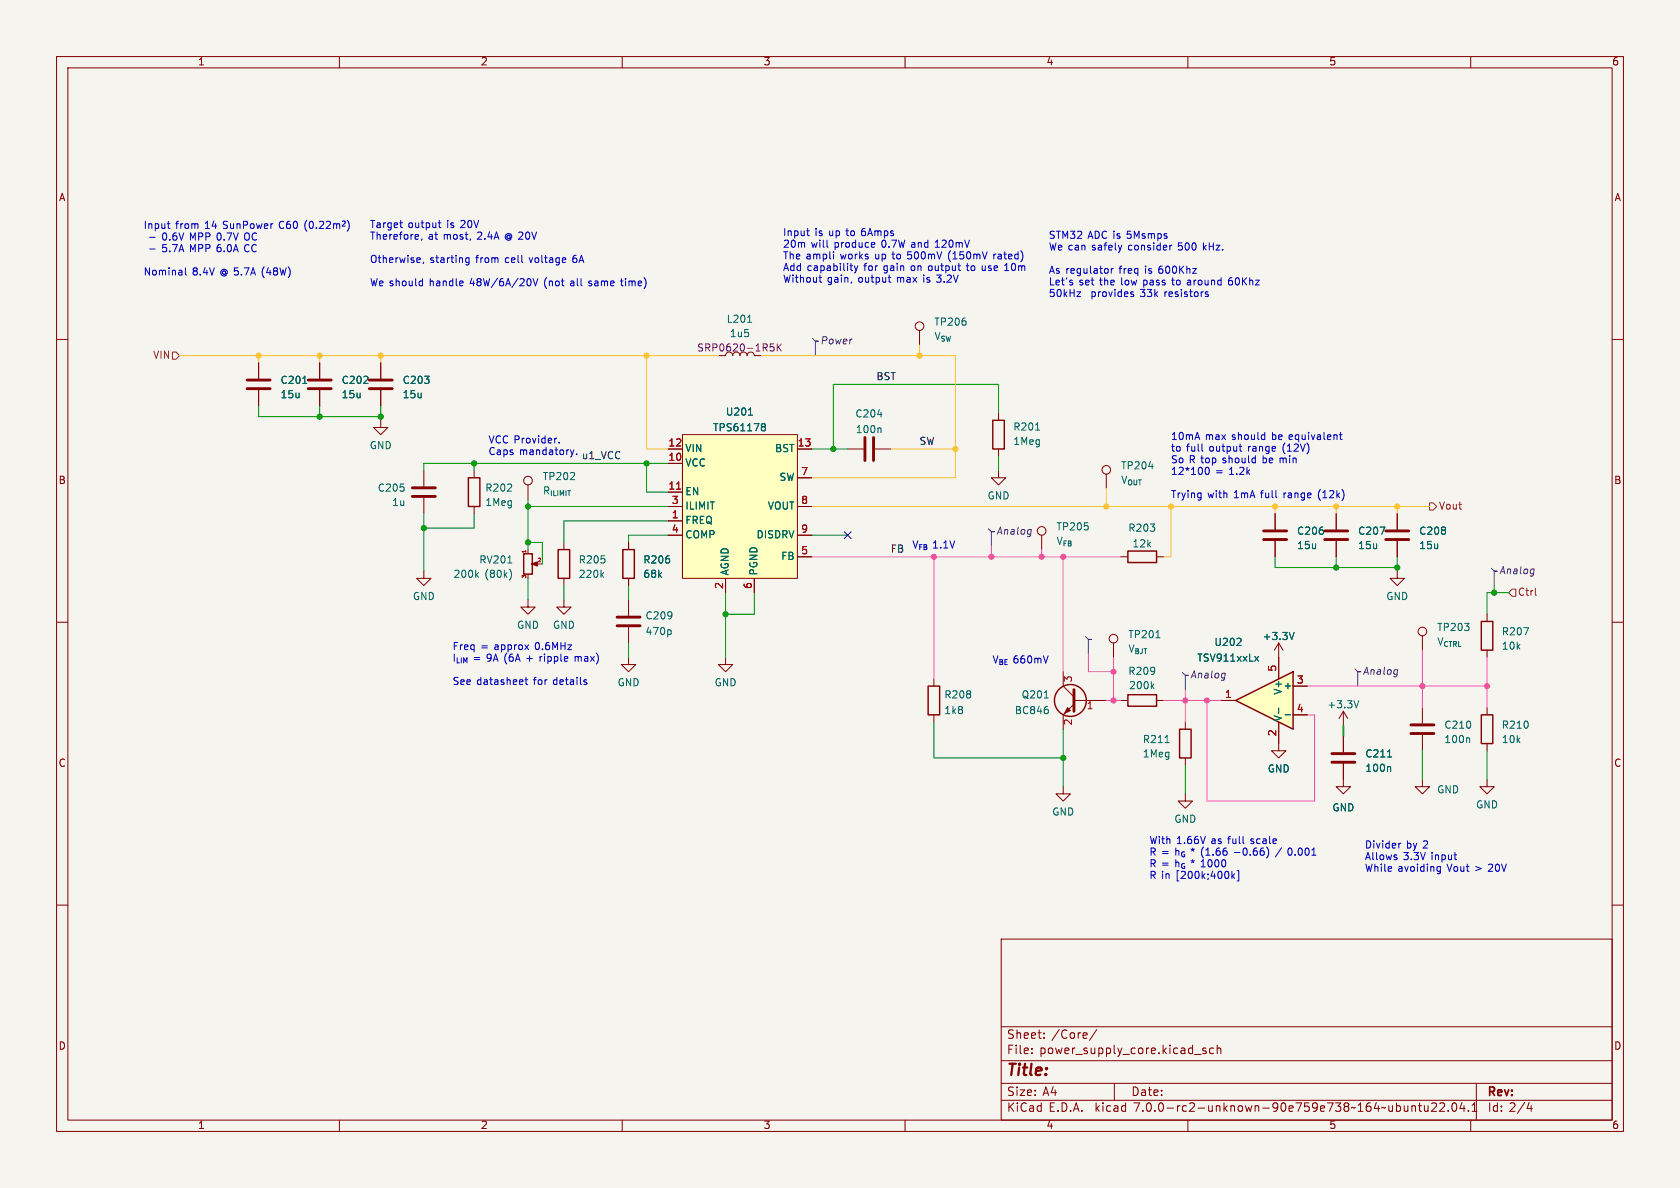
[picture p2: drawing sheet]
<svg xmlns="http://www.w3.org/2000/svg" width="297mm" height="210mm" viewBox="0 0 297 210" stroke-linecap="round" stroke-linejoin="round" font-family="sans-serif">
<path d="M0 0h297v210h-297z" fill="#f5f4ef" stroke="#f5f4ef" stroke-width=".18"/>
<g fill="none" stroke="#840000" stroke-width=".18">
<path d="M10 10h277v190h-277zM12 12h273v186h-273zM60 10v2M110 10v2M160 10v2M210 10v2M260 10v2M10 60h2M285 60h2M45.7 64.1v2.8M45.7 69v2.8M56.5 64.1v2.8"/>
<path d="M56.5 69v2.8M67.3 74.3v1.3h1.3l-1.3 1.2-1.3-1.2h1.3M67.3 64.1v2.8M67.3 69v2.8M118.1 79.4h2.5M120.6 76.8h20.4v25.4h-20.4zM141 79.4h2.5M149.9 79.4h2.8M154.7 79.4h2.8M74.9 83.2v2.8M74.9 88v2.8M83.8 83.2v1.3"/>
<path d="M83.8 89.5v1.3M93.3 85.7v2.6M93.3 97.2v.6M94.9 99.7h1M99.7 95.9v1.3M111.1 95.9v1.3M118.1 92.1h2.5M118.1 81.9h2.5M118.1 87h2.5M118.1 89.5h2.5M118.1 94.6h2.5M141 98.4h2.5"/>
<path d="M141 89.5h2.5M141 94.6h2.5M141 84.5h2.5M184.1 94.6v2.6M195.6 83.8v2.6M198.1 98.4h1.3M204.5 98.4h1.2M225.4 90.8v2.8M225.4 95.6v2.8M236.2 90.8v2.8M236.2 95.6v2.8M247 90.8v2.8"/>
<path d="M247 95.6v2.8M10 110h2M74.9 101v1.2h1.3l-1.3 1.3-1.2-1.3h1.2M93.3 106v1.3h1.3l-1.3 1.3-1.2-1.3h1.2M99.7 106v1.3h1.3l-1.3 1.3-1.3-1.3h1.3M99.7 102.2v1.3M111.1 116.2v1.3h1.3l-1.3 1.2-1.2-1.2h1.2M111.1 102.2v1.3M111.1 106v2.8M111.1 110.9v2.8M128.3 116.2v1.3h1.2l-1.2 1.2-1.3-1.2h1.3M128.3 102.2v2.6"/>
<path d="M133.3 102.2v2.6M188 118.7v2.6l1.9 1.9M196.8 113.7v2.5M262.9 108.6v1.3M262.9 114.9v1.3M285 110h2M165.1 120v1.3M165.1 126.4v1.2M188 139.1v1.2h1.2l-1.2 1.3-1.3-1.3h1.3M189.9 124.5l-1.9 1.9v2.5M189.9 123.8h5.7M198.1 123.8h1.3"/>
<path d="M204.5 123.8h1.2M209.5 127.6v1.3M209.5 134v1.3M251.5 137.8v1.3h1.2l-1.2 1.2-1.3-1.2h1.3M251.5 125.1v2.8M251.5 129.9v2.8M262.9 137.8v1.3h1.3l-1.3 1.2-1.3-1.2h1.3M262.9 125.1v1.3M262.9 131.4v1.3M10 160h2M285 160h2M177 166h108v32h-108z"/>
<path d="M60 198v2M110 198v2M160 198v2M177 194.5h108M177 191.5h108M177 187.5h108M177 181.5h108M182.4 186.1v.2M182.4 185.3v.2M184.6 183.4v.2M184.6 182.6v.2M193.9 182l-1.3 1.9"/>
<path d="M197 191.5v3M210 198v2M213.2 185.3h-.4l-.2 .2 .1 .2 .5 .1v.4h-.6M214.5 185.3h-.4l-.3 .2v.5l.2 .2h.5M215.2 185.4l.2-.1h.4v1M215.2 184.8v1.5M249.7 195.5h.5v1M250.7 195.5h.6M251 195v1.2l.3 .3M251.8 195.5l.1 .9 .3 .1 .3-.2M252.5 195.5v1M253.1 195.1l.6-.1 .2 .1 .1 .3-1 1.1h1"/>
<path d="M254.5 195.1l.6-.1 .2 .1 .1 .3-.9 1.1h.9M256 196.3v.2M256.9 195h.1a.81 .81 0 0 1 .6 .6 .81 .81 0 0 1-.3 .8l-.1 .1a.82 .82 0 0 1-.6-.7 .82 .82 0 0 1 .3-.8zM258.5 194.9l-.4 1.1h.9M258.8 195.5v1M259.6 196.3v.2M260 198v2M260.2 196.5h.9M260.2 195.4l.5-.4v1.5M261 191.5v6.5M270 196h.9M270.7 195.5v1"/>
<circle cx="93.3" cy="85" r=".76"/>
<circle cx="184.1" cy="93.9" r=".76"/>
<circle cx="195.6" cy="83.1" r=".76"/>
<circle cx="196.8" cy="112.9" r=".76"/>
</g>
<g fill="none" stroke="#840000" stroke-width=".25">
<path d="M82.8 84.5h2v5h-2zM92.6 97.9h1.5v3.6h-1.5zM98.7 97.2h2v5h-2zM110.1 97.2h2v5h-2zM199.4 97.4h5.1v2h-5.1zM261.9 109.9h2v5h-2zM164.1 121.3h2v5.1h-2zM199.4 122.8h5.1v2h-5.1zM208.5 128.9h2.1v5.1h-2.1zM261.9 126.4h2v5h-2z"/>
<circle cx="189.2" cy="123.8" r="2.82"/>
</g>
<g fill="none" stroke="#840000" stroke-width=".51">
<path d="M43.7 68.7h4.1M43.7 67.2h4.1M54.5 68.7h4M54.5 67.2h4M65.3 68.7h4M65.3 67.2h4M152.9 77.3v4.1M154.4 77.3v4.1M72.9 87.8h4.1M72.9 86.2h4.1M223.4 95.4h4.1M223.4 93.9h4.1"/>
<path d="M234.2 95.4h4.1M234.2 93.9h4.1M245 95.4h4M245 93.9h4M109.1 110.6h4.1M109.1 109.1h4.1M189.9 121.9v3.8M249.4 129.7h4.1M249.4 128.1h4.1"/>
</g>
<g fill="none" stroke="#006464" stroke-width=".18">
<path d="M132.2 57h.7M53.5 67.8h.8M132.3 73.4h.7M134.8 74.9h.3l.2 .2-.2 .3M134.8 75.4h.3M135.1 75.4l.2 .2v.3l-.2 .3h-.3M155.6 75.6l.2 .2v.7M89.8 99.5h.7M84.2 101.6l.4 .5M84.6 101.2l-.5 .5M90.1 100.7a1.49 1.49 0 0 1 0 1.8M106.4 101.6l.3 .5"/>
<path d="M106.7 101.2l-.5 .5M118.5 111.4l.2 .2-.2 .5M204.4 112.7h.7M184.6 123.4h.7M185.3 125.5v.5M203.7 121.3l.3 .5M204 120.9l-.5 .5M206 131.3h.7M259.6 130.4l.2 .2v.7"/>
</g>
<g fill="#840000" stroke="#840000" stroke-width=".18">
<path d="M94 99.7l1-.4v.8l-1-.4h.2z"/>
<path d="M188.7 125.1l.5 .5-1 .5z"/>
</g>
<path d="M120.6 76.8h20.4v25.4h-20.4z" fill="#ffffc2" stroke="#ffffc2" stroke-width=".18"/>
<path d="M119.6 86.5h.7" fill="none" stroke="#a90000" stroke-width=".18"/>
<path d="M136.2 60.8h.6M136.3 61.3h.3l.3 .2-.1 .4-.5 .2M137.4 60.8v1.3M137.6 61.3l.5 .8M138.1 60.8l-.7 .7" fill="none" stroke="#840084" stroke-width=".18"/>
<path d="M218.4 123.8l10.2-5.1v10.2z" fill="#ffffc2"/>
<path d="M175.5 74.3h2v5.1h-2zM218.4 123.8l10.2-5.1v10.2z" fill="none" stroke="#840000" stroke-width=".25"/>
<g fill="none" stroke="#840000" stroke-width=".18">
<path d="M162.6 58.4v2.6M45.7 64.1v2.8M45.7 69v2.8M56.5 64.1v2.8M56.5 69v2.8M67.3 64.1v2.8M67.3 69v2.8M118.1 79.4h2.5M141 79.4h2.5M176.5 73v1.3M176.5 79.4v1.2M111.1 95.9v1.3"/>
<path d="M118.1 92.1h2.5M118.1 81.9h2.5M118.1 87h2.5M118.1 89.5h2.5M118.1 94.6h2.5M141 89.5h2.5M141 94.6h2.5M141 98.4h2.5M141 84.5h2.5M176.5 83.2v1.3h1.3l-1.3 1.2-1.2-1.2h1.2M225.4 90.8v2.8M225.4 95.6v2.8"/>
<path d="M236.2 90.8v2.8M236.2 95.6v2.8M247 90.8v2.8M247 95.6v2.8M111.1 102.2v1.3M128.3 102.2v2.6M133.3 102.2v2.6M226.1 113.7v6.3M226.1 113.7l-.8 1.2M226.1 113.7l.7 1.2M247 101v1.2h1.3l-1.3 1.3-1.3-1.3h1.3M251.5 112.4v2.5"/>
<path d="M215.9 123.8h2.5M226.1 127.6v5.1h1.2l-1.2 1.3-1.3-1.3h1.3M228.6 121.3h2.5M228.6 126.4h2.5M237.5 135v4.1h1.3l-1.3 1.2-1.3-1.2h1.3M237.5 125.7l-.8 1.3M237.5 125.7v2.6M237.5 130.2v2.8M237.5 125.7l.8 1.3M209.5 140.3v1.3h1.3l-1.3 1.3-1.2-1.3h1.2"/>
<circle cx="162.6" cy="57.7" r=".76"/>
<circle cx="251.5" cy="111.6" r=".76"/>
</g>
<g fill="none" stroke="#006464" stroke-width=".18">
<path d="M53.5 67.8h.8M132.3 73.4h.7M134.8 74.9h.3l.2 .2-.2 .3M134.8 75.4h.3M135.1 75.4l.2 .2v.3l-.2 .3h-.3M183.1 76h.7M218.6 114.1h.8M219.3 113v.4M221.8 116l.7 .9M222.5 116l-.7 .9M228.8 111.8l-.4 1.3M226 125.1v1"/>
<path d="M227.2 126.3h1M240.2 123.9l-.4 1.2M245.3 133.8h.7M245.7 135.5l.1 .2v.7"/>
</g>
<path d="M235.5 134.7h4M235.5 133.2h4" fill="none" stroke="#840000" stroke-width=".51"/>
<path d="M143.6 59.8l.5 .5h.6h-.6v2.6M174.8 93.5l.5 .5h.5h-.5v2.5M191.9 112.5l.5 .5h.5h-.5v2.6M209 118.9l.5 .5h.6h-.6v2.5M239.5 118.2l.5 .5h.5h-.5v2.6M263.7 100.5l.5 .5h.5h-.5v2.5" fill="none" stroke="#484848" stroke-width=".18"/>
<path d="M30.5 62.2h.6l.6 .7-.6 .6h-.6zM252.7 88.9h.7l.6 .6-.6 .7h-.7zM267.3 104.1h.7v1.3h-.7l-.6-.6zM271.5 105.2h.1" fill="none" stroke="#725600" stroke-width=".18"/>
<g fill="none" stroke="#0000c2" stroke-width=".18">
<path d="M29.6 39.5h.5M70.7 39.4h.5M77.5 39.4h.5M26.5 42h.9M26.5 44h.9M29.8 40.3l.3 .1M32.8 47.3v1.1l.2 .2M71 40.2h.2M74.3 49.7h.4M74.6 42.2l-.1 .3M74.7 50.5h-.4M74.7 49.3v1.2"/>
<path d="M74.9 46.3l-.1 .3M77.7 40.1l.3 .1M82.3 46.2l.3 .2 .3-.1M82.9 45.6v1l-.2 .2h-.3M82.9 45.6h-.3l-.3 .2M93.8 49.4l.1 .3-.1 .7M94.2 49.3l.5 1.2 .4-1.2M109.7 49.7h.5M142.6 40.8h.5M142.8 41.6l.3 .1M145 49.7l.3 .2M146.3 43.7h.1"/>
<path d="M147.4 44.9v.9M150.3 47h.4M150.6 47.8h.1M151 47l.3 .8M151.3 47.8l-.3 .5M151.6 47l-.3 .8M154.5 42.9l.1 .3-.6 .1M154.6 43.7h-.1M157.2 49.8l.3 .1M173.6 47v.6l.2 .2M175.7 44.9v.9M175.8 45l-.1 .2"/>
<path d="M177.6 47.8h.7M190.4 51.6h.6l-.6 .8h.6M196.5 47.5v.8M196.8 47.5l-.3 .2M200.1 51.6h.3M200.1 52l.3 .1v.1l-.2 .2h-.2M207.2 43.4h-.3M213.3 51.6h.3M213.3 52l.3 .1v.1l-.2 .2h-.2M217.3 49.6l-.1 .2M217.4 49.2a.99 .99 0 0 0-.1 1.1M98.3 77.5h.1"/>
<path d="M98.9 78.2v.1M101.5 79.5l-.3 .9M212.5 79.6l.2 .2M219.1 78.9h.4M219.3 79.7l.2 .1M223.5 76.9h.1M223.6 76.4v1.3M223.6 77.6l-.1 .1M236.8 76.9h.5M237 76.4v1.1l.3 .2M101.9 80.2v.2M213.7 82.8l.1 .6-.1 .4-.3 .1-.3-.3"/>
<path d="M93 119.7v1.1l.3 .2M185.3 115.9l-.4 1.3M92.8 120.2h.5M103.6 120.6l.2 .2-.2 .2M103.6 120.2h.1M217.8 154v1.3M217.9 154.8l.4 .5M218.3 154.5l-.5 .4M218.7 153.9h.3v1.8h-.3M224.1 150a1.47 1.47 0 0 1-.2 1.7M227.8 150l-.1 .4 .1 .7M246.9 151.6v.3"/>
<path d="M247.6 149.1h-.2M254.2 154h.4M254.3 153.2h-.1M254.5 153.2h.1M254.6 153.2v1l-.1 .2-.3 .1"/>
</g>
<g fill="none" stroke="#009600" stroke-width=".18">
<path d="M45.7 71.8v1.9h21.6M56.5 71.8v1.9M67.3 71.8v2.5M143.5 79.4h6.4M176.5 73v-5.1h-29.2v11.5M74.9 90.8v10.2M83.8 81.9v1.3M83.8 90.8v2.5h-8.9M93.3 88.3v8.9M93.3 95.9h2.6v3.8M93.3 89.5h24.8M114.3 81.9v5.1h3.8"/>
<path d="M118.1 81.9h-43.2v1.3M118.1 94.6h-7v1.3M118.1 92.1h-18.4v3.8M143.5 94.6h6.4M176.5 80.6v2.6M225.4 98.4v1.9h21.6M236.2 98.4v1.9M247 98.4v2.6M93.3 102.2v3.8M99.7 103.5v2.5M111.1 103.5v2.5M111.1 113.7v2.5"/>
<path d="M128.3 104.8v11.4M133.3 104.8v3.8h-5M264.2 103.5v1.3M266.7 104.8h-3.8v3.8M165.1 127.6v6.4h22.9M188 128.9v10.2M209.5 135.3v5M251.5 132.7v5.1M262.9 132.7v5.1"/>
</g>
<g fill="none" stroke="#ffc335" stroke-width=".18">
<path d="M31.7 62.9h95.3M45.7 62.9v1.2M56.5 62.9v1.2M67.3 62.9v1.2M114.3 62.9v16.5h3.8M134.6 62.9h34.3v21.6h-25.4M157.5 79.4h11.4M162.6 61v1.9M143.5 89.5h109.2M195.6 86.4v3.1M207 89.5v8.9h-1.3M225.4 89.5v1.3"/>
<path d="M236.2 89.5v1.3M247 89.5v1.3"/>
</g>
<g fill="none" stroke="#ff51b8" stroke-width=".18">
<path d="M143.5 98.4h54.6M165.1 98.4v21.6M175.3 96.5v1.9M184.1 97.2v1.2M188 98.4v20.3M192.4 115.6v3.1h4.4M196.8 116.2v7.6M251.5 114.9v10.2M262.9 116.2v8.9M195.6 123.8h2.5M205.7 123.8h10.2M209.5 121.9v5.7"/>
<path d="M213.4 123.8v17.8h19v-15.2h-1.3M231.1 121.3h31.8"/>
</g>
<path d="M237.5 128.3v1.9" fill="none" stroke="#009600" stroke-width=".3"/>
<path d="M149.3 94l1.2 1.2M150.5 94l-1.2 1.2" fill="none" stroke="#000084" stroke-width=".18"/>
<path d="M119.6 86.5h.7" fill="none" stroke="#a90000" stroke-width=".18"/>
<g fill="#009600" stroke="#009600" stroke-width=".18">
<circle cx="247" cy="100.3" r=".46"/>
<circle cx="83.8" cy="81.9" r=".46"/>
<circle cx="56.5" cy="73.7" r=".46"/>
<circle cx="67.3" cy="73.7" r=".46"/>
<circle cx="147.3" cy="79.4" r=".46"/>
<circle cx="114.3" cy="81.9" r=".46"/>
<circle cx="128.3" cy="108.6" r=".46"/>
<circle cx="188" cy="134" r=".46"/>
<circle cx="236.2" cy="100.3" r=".46"/>
<circle cx="264.2" cy="104.8" r=".46"/>
<circle cx="74.9" cy="93.3" r=".46"/>
<circle cx="93.3" cy="89.5" r=".46"/>
<circle cx="93.3" cy="95.9" r=".46"/>
</g>
<g fill="#ff51b8" stroke="#ff51b8" stroke-width=".18">
<circle cx="262.9" cy="121.3" r=".46"/>
<circle cx="213.4" cy="123.8" r=".46"/>
<circle cx="251.5" cy="121.3" r=".46"/>
<circle cx="165.1" cy="98.4" r=".46"/>
<circle cx="175.3" cy="98.4" r=".46"/>
<circle cx="196.8" cy="123.8" r=".46"/>
<circle cx="209.5" cy="123.8" r=".46"/>
<circle cx="196.8" cy="118.7" r=".46"/>
<circle cx="184.1" cy="98.4" r=".46"/>
<circle cx="188" cy="98.4" r=".46"/>
</g>
<g fill="#ffc335" stroke="#ffc335" stroke-width=".18">
<circle cx="56.5" cy="62.9" r=".46"/>
<circle cx="67.3" cy="62.9" r=".46"/>
<circle cx="45.7" cy="62.9" r=".46"/>
<circle cx="168.9" cy="79.4" r=".46"/>
<circle cx="114.3" cy="62.9" r=".46"/>
<circle cx="162.6" cy="62.9" r=".46"/>
<circle cx="236.2" cy="89.5" r=".46"/>
<circle cx="225.4" cy="89.5" r=".46"/>
<circle cx="247" cy="89.5" r=".46"/>
<circle cx="207" cy="89.5" r=".46"/>
<circle cx="195.6" cy="89.5" r=".46"/>
</g>
<text font-size="2.8" fill="#840000" x="178" y="190.8">Title:</text>
<g font-size="2.1" fill="#840000">
<text x="178" y="183.9">Sheet:</text>
<text x="185.9" y="183.9">/Core/</text>
<text x="178" y="186.6">File:</text>
<text x="183.8" y="186.6">power_supply_core.kicad_sch</text>
<text x="178" y="196.8">KiCad</text>
<text x="178" y="194">Size:</text>
<text x="184.3" y="194">A4</text>
<text x="185.4" y="196.8">E.D.A.</text>
<text x="193.7" y="196.8">kicad</text>
<text x="200" y="194">Date:</text>
<text x="200.6" y="196.8">7.0.0-rc2-unknown-90e759e738~164~ubuntu22.04.1</text>
<text x="263" y="194.2">Rev:</text>
<text x="263" y="196.8">Id: 2/4</text>
</g>
<g font-size="1.8" fill="#840000">
<text x="35" y="11.8">1</text>
<text x="85" y="11.8">2</text>
<text x="135" y="11.8">3</text>
<text x="185" y="11.8">4</text>
<text x="235" y="11.8">5</text>
<text x="285" y="11.8">6</text>
<text x="10.4" y="35.8">A</text>
<text x="285.4" y="35.8">A</text>
<text x="10.3" y="85.8">B</text>
<text x="285.3" y="85.8">B</text>
<text x="10.3" y="135.8">C</text>
<text x="285.3" y="135.8">C</text>
<text x="10.3" y="185.8">D</text>
<text x="285.3" y="185.8">D</text>
<text x="35" y="199.8">1</text>
<text x="85" y="199.8">2</text>
<text x="135" y="199.8">3</text>
<text x="185" y="199.8">4</text>
<text x="235" y="199.8">5</text>
<text x="285" y="199.8">6</text>
</g>
<g font-size="1.8" fill="#0000c2">
<text x="25.4" y="40.7">Input</text>
<text x="31.1" y="40.7">from</text>
<text x="36.3" y="40.7">14</text>
<text x="39.6" y="40.7">SunPower</text>
<text x="49.6" y="40.7">C60</text>
<text x="54.2" y="40.7">(0.22m^{2})</text>
<text x="65.4" y="40.5">Target</text>
<text x="72.2" y="40.5">output</text>
<text x="79.1" y="40.5">is</text>
<text x="81.6" y="40.5">20V</text>
<text x="138.4" y="41.9">Input</text>
<text x="144.1" y="41.9">is</text>
<text x="146.6" y="41.9">up to</text>
<text x="152.6" y="41.9">6Amps</text>
<text x="28.8" y="42.7">0.6V</text>
<text x="28.8" y="44.8">5.7A</text>
<text x="33.8" y="42.7">MPP 0.7V</text>
<text x="33.8" y="44.8">MPP 6.0A</text>
<text x="43.6" y="42.7">OC</text>
<text x="43.6" y="44.8">CC</text>
<text x="65.4" y="42.6">Therefore,</text>
<text x="65.4" y="46.7">Otherwise,</text>
<text x="75.7" y="42.6">at</text>
<text x="76" y="46.7">starting</text>
<text x="78.5" y="42.6">most,</text>
<text x="84.2" y="46.7">from</text>
<text x="84.6" y="42.6">2.4A</text>
<text x="89.5" y="46.7">cell</text>
<text x="89.6" y="42.6">@ 20V</text>
<text x="93.9" y="46.7">voltage</text>
<text x="101.7" y="46.7">6A</text>
<text x="138.4" y="44">20m</text>
<text x="138.4" y="46.1">The ampli</text>
<text x="143.4" y="44">will</text>
<text x="147.6" y="44">produce</text>
<text x="148.7" y="46.1">works</text>
<text x="154.9" y="46.1">up to</text>
<text x="156" y="44">0.7W and</text>
<text x="160.8" y="46.1">500mV</text>
<text x="165.7" y="44">120mV</text>
<text x="168.1" y="46.1">(150mV</text>
<text x="176.3" y="46.1">rated)</text>
<text x="185.4" y="42.4">STM32 ADC is</text>
<text x="185.4" y="44.5">We can</text>
<text x="193.1" y="44.5">safely</text>
<text x="199.4" y="42.4">5Msmps</text>
<text x="199.6" y="44.5">consider</text>
<text x="208.6" y="44.5">500</text>
<text x="213.1" y="44.5">kHz.</text>
<text x="25.4" y="48.9">Nominal</text>
<text x="34" y="48.9">8.4V</text>
<text x="39" y="48.9">@ 5.7A</text>
<text x="46.6" y="48.9">(48W)</text>
<text x="65.4" y="50.8">We should</text>
<text x="76" y="50.8">handle</text>
<text x="83.3" y="50.8">48W/6A/20V</text>
<text x="96.5" y="50.8">(not</text>
<text x="101.2" y="50.8">all</text>
<text x="104.6" y="50.8">same</text>
<text x="110.5" y="50.8">time)</text>
<text x="138.4" y="48.1">Add capability</text>
<text x="138.4" y="50.2">Without</text>
<text x="146.3" y="50.2">gain,</text>
<text x="151.8" y="50.2">output</text>
<text x="152.8" y="48.1">for</text>
<text x="156.4" y="48.1">gain</text>
<text x="158.8" y="50.2">max</text>
<text x="161.3" y="48.1">on output</text>
<text x="163.5" y="50.2">is</text>
<text x="166" y="50.2">3.2V</text>
<text x="171.5" y="48.1">to</text>
<text x="174.2" y="48.1">use</text>
<text x="178.4" y="48.1">10m</text>
<text x="185.4" y="48.6">As regulator</text>
<text x="185.4" y="50.6">Let's</text>
<text x="185.4" y="52.7">50kHz</text>
<text x="190.8" y="50.6">set</text>
<text x="193" y="52.7">provides</text>
<text x="194.5" y="50.6">the</text>
<text x="198" y="48.6">freq</text>
<text x="198.4" y="50.6">low</text>
<text x="201.8" y="52.7">33k</text>
<text x="202.4" y="50.6">pass</text>
<text x="202.6" y="48.6">is</text>
<text x="205.1" y="48.6">600Khz</text>
<text x="206.2" y="52.7">resistors</text>
<text x="207.6" y="50.6">to</text>
<text x="210.4" y="50.6">around</text>
<text x="217.8" y="50.6">60Khz</text>
<text x="207" y="78">10mA</text>
<text x="213.1" y="78">max</text>
<text x="217.9" y="78">should</text>
<text x="225" y="78">be equivalent</text>
<text x="86.4" y="78.6">VCC Provider.</text>
<text x="86.4" y="80.6">Caps</text>
<text x="91.8" y="80.6">mandatory.</text>
<text x="207" y="80">to</text>
<text x="207" y="82.1">So R top</text>
<text x="209.8" y="80">full</text>
<text x="213.9" y="80">output</text>
<text x="216.3" y="82.1">should</text>
<text x="220.8" y="80">range</text>
<text x="223.5" y="82.1">be min</text>
<text x="227" y="80">(12V)</text>
<text x="207" y="84.2">12*100</text>
<text x="207" y="88.3">Trying</text>
<text x="213.5" y="88.3">with</text>
<text x="214.9" y="84.2">=</text>
<text x="217.4" y="84.2">1.2k</text>
<text x="218.2" y="88.3">1mA</text>
<text x="223.1" y="88.3">full</text>
<text x="227.2" y="88.3">range</text>
<text x="233.4" y="88.3">(12k)</text>
<text x="161.3" y="97.2">V_{FB}</text>
<text x="164.9" y="97.2">1.1V</text>
<text x="80" y="115.1">Freq</text>
<text x="80" y="117.2">I_{LIM} 9A (6A</text>
<text x="83.7" y="117.2">=</text>
<text x="85" y="115.1">=</text>
<text x="87.5" y="115.1">approx</text>
<text x="93.3" y="117.2">+</text>
<text x="94.8" y="115.1">0.6MHz</text>
<text x="95.8" y="117.2">ripple</text>
<text x="102.1" y="117.2">max)</text>
<text x="175.3" y="117.5">V_{BE}</text>
<text x="179" y="117.5">660mV</text>
<text x="80" y="121.3">See datasheet</text>
<text x="94.4" y="121.3">for</text>
<text x="98" y="121.3">details</text>
<text x="203.2" y="149.4">With</text>
<text x="208" y="149.4">1.66V</text>
<text x="214.2" y="149.4">as full</text>
<text x="221.4" y="149.4">scale</text>
<text x="203.2" y="151.5">R =</text>
<text x="203.2" y="153.5">R =</text>
<text x="203.2" y="155.6">R in</text>
<text x="207.8" y="151.5">h_{G}(1.66</text>
<text x="207.8" y="153.5">h_{G}1000</text>
<text x="208" y="155.6">[200k;400k]</text>
<text x="210.7" y="151.5">*</text>
<text x="210.7" y="153.5">*</text>
<text x="218.6" y="151.5">-0.66)</text>
<text x="226.1" y="151.5">/</text>
<text x="228.3" y="151.5">0.001</text>
<text x="241.3" y="150.2">Divider</text>
<text x="241.3" y="152.2">Allows</text>
<text x="241.3" y="154.3">While</text>
<text x="247.1" y="154.3">avoiding</text>
<text x="248.1" y="152.2">3.3V</text>
<text x="248.7" y="150.2">by 2</text>
<text x="253.1" y="152.2">input</text>
<text x="256" y="154.3">Vout</text>
<text x="261" y="154.3">&gt;</text>
<text x="263.4" y="154.3">20V</text>
</g>
<g font-size="1.8" fill="#006464">
<text x="128.4" y="57.3">L201</text>
<text x="129" y="59.9">1u5</text>
<text x="165.1" y="57.8">TP206</text>
<text x="165.1" y="60.4">V_{SW}</text>
<text x="49.5" y="68.1">C201</text>
<text x="49.5" y="70.7">15u</text>
<text x="60.3" y="68.1">C202</text>
<text x="60.3" y="70.7">15u</text>
<text x="71.1" y="68.1">C203</text>
<text x="71.1" y="70.7">15u</text>
<text x="126" y="76.5">TPS61178</text>
<text x="128.3" y="73.7">U201</text>
<text x="151.2" y="74.1">C204</text>
<text x="151.2" y="76.8">100n</text>
<text x="179.1" y="76.4">R201</text>
<text x="65.3" y="79.7">GND</text>
<text x="121.2" y="82.7">VCC</text>
<text x="121.2" y="80.2">VIN</text>
<text x="136.9" y="80.2">BST</text>
<text x="179.1" y="78.9">1Meg</text>
<text x="198.1" y="83.2">TP204</text>
<text x="66.7" y="87.2">C205</text>
<text x="69.3" y="89.7">1u</text>
<text x="85.7" y="87.2">R202</text>
<text x="85.7" y="89.7">1Meg</text>
<text x="95.9" y="85.2">TP202</text>
<text x="95.9" y="87.7">R_{ILIMIT}</text>
<text x="121.2" y="87.8">EN</text>
<text x="137.7" y="85.3">SW</text>
<text x="174.5" y="88.6">GND</text>
<text x="198.1" y="85.8">V_{OUT}</text>
<text x="121.2" y="92.9">FREQ</text>
<text x="121.2" y="90.4">ILIMIT</text>
<text x="121.2" y="95.4">COMP</text>
<text x="133.6" y="95.4">DISDRV</text>
<text x="135.6" y="90.4">VOUT</text>
<text x="186.7" y="94">TP205</text>
<text x="199.4" y="94.3">R203</text>
<text x="229.2" y="94.8">C206</text>
<text x="240" y="94.8">C207</text>
<text x="250.8" y="94.8">C208</text>
<text x="84.7" y="99.9">RV201</text>
<text x="102.2" y="99.9">R205</text>
<text x="113.7" y="99.9">R206</text>
<text x="129.1" y="101.7" transform="rotate(-90 129.1 101.7)">AGND</text>
<text x="134.2" y="101.7" transform="rotate(-90 134.2 101.7)">PGND</text>
<text x="138" y="99.3">FB</text>
<text x="186.7" y="96.6">V_{FB}</text>
<text x="200.1" y="97">12k</text>
<text x="229.2" y="97.3">15u</text>
<text x="240" y="97.3">15u</text>
<text x="250.8" y="97.3">15u</text>
<text x="72.9" y="106.4">GND</text>
<text x="80.1" y="102.4">200k</text>
<text x="85.7" y="102.4">(80k)</text>
<text x="102.2" y="102.4">220k</text>
<text x="113.7" y="102.4">68k</text>
<text x="245" y="106.4">GND</text>
<text x="91.3" y="111.4">GND</text>
<text x="97.7" y="111.4">GND</text>
<text x="114.1" y="109.8">C209</text>
<text x="114.1" y="112.5">470p</text>
<text x="199.4" y="113.1">TP201</text>
<text x="223.2" y="113.4">+3.3V</text>
<text x="254" y="111.8">TP203</text>
<text x="265.4" y="112.6">R207</text>
<text x="199.4" y="115.6">V_{BJT}</text>
<text x="199.4" y="119.6">R209</text>
<text x="211.6" y="117.2">TSV911xxLx</text>
<text x="214.6" y="114.5">U202</text>
<text x="254" y="114.4">V_{CTRL}</text>
<text x="265.4" y="115.1">10k</text>
<text x="109.1" y="121.6">GND</text>
<text x="126.3" y="121.6">GND</text>
<text x="166.9" y="123.7">R208</text>
<text x="180.6" y="123.7">Q201</text>
<text x="199.5" y="122.1">200k</text>
<text x="226.8" y="122.1">+</text>
<text x="226.9" y="122.9" transform="rotate(-90 226.9 122.9)">V+</text>
<text x="234.6" y="125.5">+3.3V</text>
<text x="166.9" y="126.5">1k8</text>
<text x="179.3" y="126.5">BC846</text>
<text x="202" y="131.6">R211</text>
<text x="226.9" y="127.5" transform="rotate(-90 226.9 127.5)">V-</text>
<text x="255.3" y="129.1">C210</text>
<text x="255.3" y="131.6">100n</text>
<text x="265.4" y="129.1">R210</text>
<text x="265.4" y="131.6">10k</text>
<text x="202" y="134.2">1Meg</text>
<text x="224.1" y="136.8">GND</text>
<text x="241.3" y="134.2">C211</text>
<text x="241.3" y="136.7">100n</text>
<text x="235.5" y="143.7">GND</text>
<text x="254" y="140.5">GND</text>
<text x="260.9" y="143.2">GND</text>
<text x="186" y="144.5">GND</text>
<text x="207.6" y="145.7">GND</text>
</g>
<g font-size="1.8" fill="#725600">
<text x="26.9" y="63.7">VIN</text>
<text x="254.4" y="90.4">Vout</text>
<text x="268.4" y="105.6">Ctrl</text>
</g>
<text font-size="1.8" fill="#840084" x="123.2" y="62.4">SRP0620-1R5K</text>
<g font-size="1.8" fill="#484848">
<text x="145" y="61.2">Power</text>
<text x="176.1" y="94.8">Analog</text>
<text x="265" y="101.8">Analog</text>
<text x="240.9" y="119.6">Analog</text>
<text x="210.4" y="120.2">Analog</text>
</g>
<g font-size="1.8" fill="#0f0f0f">
<text x="154.9" y="67.4">BST</text>
<text x="102.9" y="81.4">u1_VCC</text>
<text x="162.6" y="78.8">SW</text>
<text x="157.5" y="97.9">FB</text>
</g>
<g font-size="1.8" fill="#a90000">
<text x="118.1" y="81.7">10</text>
<text x="118.1" y="79.1">12</text>
<text x="141" y="79.1">13</text>
<text x="118.1" y="86.7">11</text>
<text x="118.7" y="89.3">3</text>
<text x="141.6" y="84.2">7</text>
<text x="141.6" y="89.3">8</text>
<text x="118.7" y="91.8">1</text>
<text x="118.7" y="94.4">4</text>
<text x="141.6" y="94.4">9</text>
<text x="141.6" y="98.2">5</text>
<text x="128" y="104.2" transform="rotate(-90 128 104.2)">2</text>
<text x="133.1" y="104.2" transform="rotate(-90 133.1 104.2)">6</text>
<text x="225.8" y="118.8" transform="rotate(-90 225.8 118.8)">5</text>
<text x="189.9" y="120.7" transform="rotate(-90 189.9 120.7)">3</text>
<text x="192.1" y="125.7">1</text>
<text x="216.5" y="123.6">1</text>
<text x="229.2" y="121">3</text>
<text x="189.9" y="128.3" transform="rotate(-90 189.9 128.3)">2</text>
<text x="225.8" y="130.2" transform="rotate(-90 225.8 130.2)">2</text>
<text x="229.2" y="126.1">4</text>
</g>
<g font-size=".9" fill="#a90000">
<text x="93.1" y="97.9" transform="rotate(-90 93.1 97.9)">1</text>
<text x="95" y="99.4">2</text>
<text x="93.1" y="102.3" transform="rotate(-90 93.1 102.3)">3</text>
</g>
</svg>
